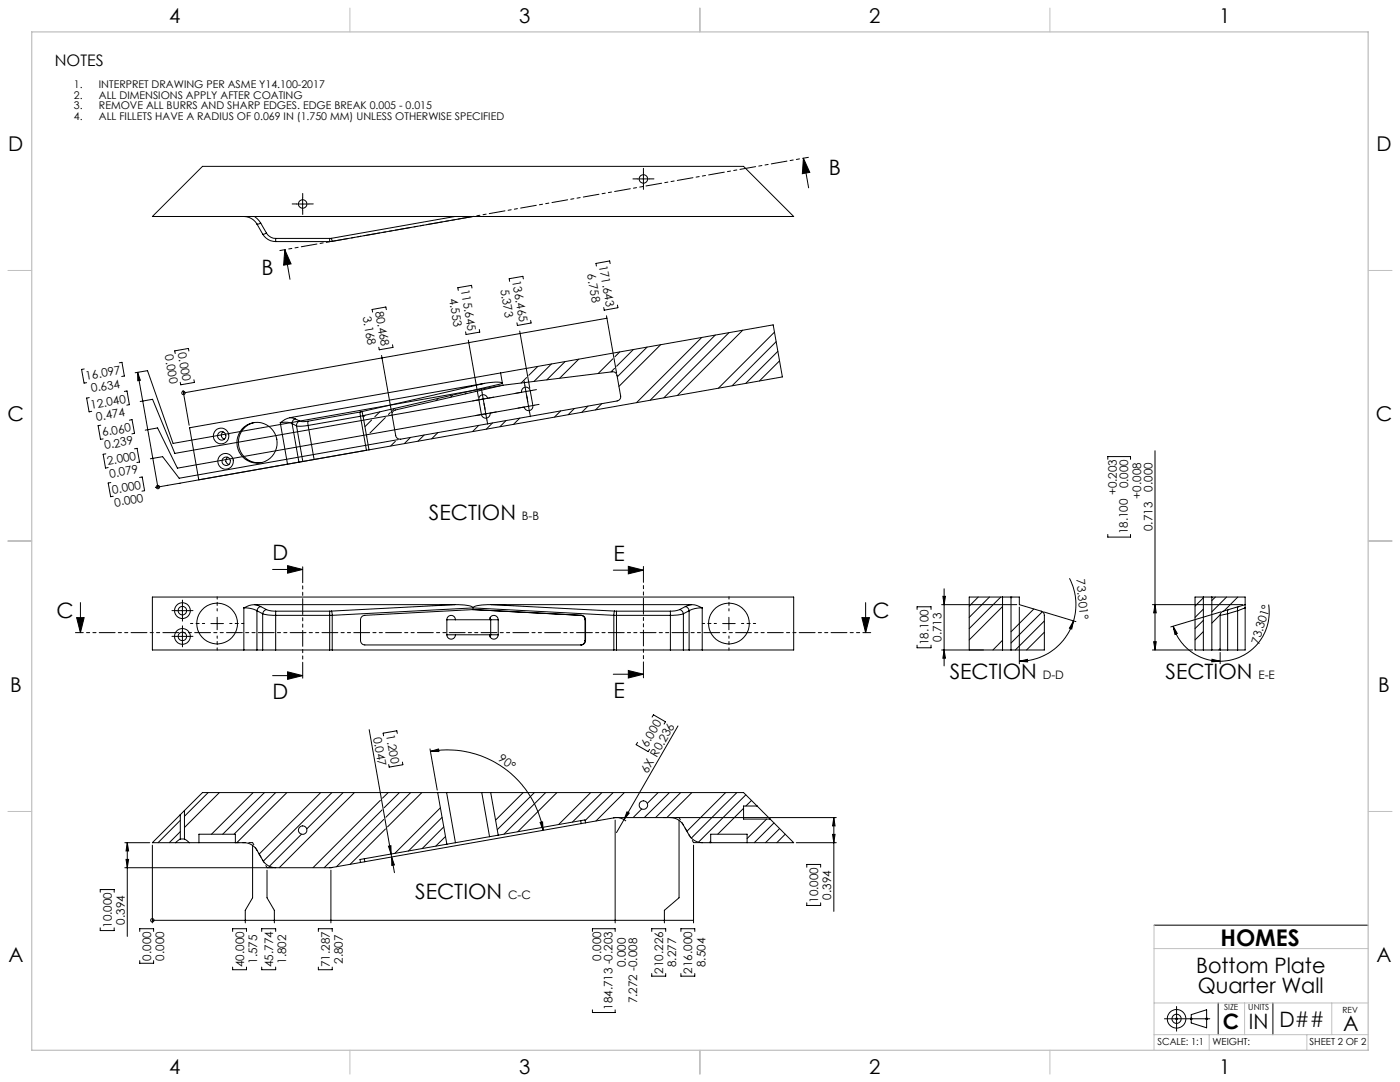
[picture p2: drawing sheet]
<svg xmlns="http://www.w3.org/2000/svg" width="559mm" height="432mm" viewBox="0 0 559 432" stroke-linecap="round" stroke-linejoin="round" font-family="sans-serif">
<g fill="none" stroke="#000" stroke-width=".4">
<path d="M120.8 78.9v5M254.3 71.4h5M256.8 68.9v5M320.7 63.1l2.5 5.7-2.9 .5zM320.7 63.1l2.1 11.9M60.8 86.4l20-20h216l20 20zM97.3 86.4a6.1 6.1 0 0 1 5.3 3M101.6 86.4l2.5 2.6M102.6 89.4l2.2 4M104.1 89l-1.5 .4M104.1 89l2.3 4M104.8 93.4a6 6 0 0 0 5.2 3"/>
<path d="M106.4 93a4.3 4.3 0 0 0 3.6 2.1M106.4 93l-1.6 .4M110 95.1v1.3M110 95.1h21.6M110 96.4h21.6M113.7 99.7l2.5 5.6-3 .5zM113.7 99.7l2 11.8M118.3 81.4h5M131.6 95.1v1.3M132.3 95.1l.3 1.2M132.3 95.1h-.7M132.6 96.3l-1 .1"/>
<path d="M181.6 86.4l-49.3 8.7M188.8 86.4l-56.2 9.9M188.4 114.9l-.2-1-5.5 .9 .2 1.1M208.9 111.3l-.2-1-5.5 .9 .2 1.1M243.5 105.2l-.2-1.1-5.4 1 .2 1.1M154.2 123.6l-.2-1.1-5.5 1 .2 1.1M156.7 137.6l.1 1-5.4 1-.2-1M186.9 135.7l4.1 22.9M191.3 131.5l.2 1-5.5 1-.2-1.1M207.4 132.1l4.1 22.8M211.8 127.9l.2 1-5.5 1-.2-1.1M242.1 126l4 22.8"/>
<path d="M242.3 127l-169.1 29.8M246.5 121.7l.1 1.1-5.4 1-.2-1.1M252.8 139.5l-6.7 6.7M258.3 138.5l-11.9 11.9M263.7 137.5l-16.6 16.7M280.1 134.7l-26 26M285.5 133.7l-26 26M291 132.8l-26 25.9M296.4 131.8l-26 26M309.1 132.5l-22.3 22.4M309.8 136.3l-17.6 17.7M33.6 147.2l-1 .2 .9 5.5 1.1-.2"/>
<path d="M35.6 158.7l-1 .2 1 5.5 1-.3M47.6 144.8l1.1-.2 .9 5.5-1 .1M49.6 156.2l1.1-.2 .9 5.5-1 .2M53.9 148.8l5-.9 10.2 29.1 130.6-23.1M54.9 148.6l1.1 3.2-1 .1zM54.9 148.6l8.1 45.8M73.1 155.8l2.4 13.9M73.2 156.8h.1M75.4 140.1l-.2-1-5.5 .9 .2 1.1M77.4 151.6l.2 1-5.5 1-.2-1.1M152.3 141.9l4 22.7M174.9 159l-.9 .9"/>
<path d="M180.6 157.8l-.8 .7M186.1 156.8l-.4 .4M192.4 156.8l.9 4.9M193.3 153a13.2 13.2 0 0 1 7.1-.1l.2 .2M193.3 153l-48.8 11.3M193.3 153l-77.6 13.7M193.6 159.1l-123.8 21.8-8.9-21.6-4.9 .9M195.3 158.8l-4.9 .9M199.8 148.8l-124.1 21.9 3.6 20.8M199.8 148.8l.8 4.3M199.8 148.8l108.8-19.2 3.7 20.8-165 29.1M200.6 153.1l-55.7 12.8"/>
<path d="M209.5 153.8l.4 2.4M209.9 156.2l-15.3 2.8a1.75 1.75 0 0 0-2-1.5 1.75 1.75 0 0 0-1.5 2.1l1.1 5.9a1.75 1.75 0 0 0 2 1.4 1.75 1.75 0 0 0 1.4-2l13.6-2.4a1.76 1.76 0 0 0 2.1 1.4 1.76 1.76 0 0 0 1.4-2.1l-1.1-5.9a1.76 1.76 0 0 0-2-1.4 1.76 1.76 0 0 0-1.4 2.1M209.9 156.2l.5 2.5M210.2 150.7l-2.2 2.2M210.5 159.7l.9 4.9M212.4 155.8l-2.5 .4M214.7 146.2l-3.6 3.6M220.1 145.2l-7 7M225.6 144.3l-7.3 7.3M231 143.3l-7.6 7.7M244.6 143.2l-5.9 5.9M245.3 147l-1.5 1.4"/>
<path d="M247.4 140.4l-1.9 1.9M310.5 140.2l-12.8 12.8M311.1 144l-8 8M40.2 169.7l-1 .2 .9 5.4 1.1-.1M51.6 167.7l1.1-.2 1 5.4-1.1 .2M53.7 179.1l1-.2 1 5.5-1.1 .2M89.1 172.4a1.6 1.6 0 0 0-.7 1.6 1.6 1.6 0 0 0 1.2 1.3M101.5 168.6a8.1 8.1 0 0 0-6.2 9.4 8.1 8.1 0 0 0 9 6.6M111.9 168.7l2.8-.2 1.9 .6M111.9 168.7l2.9 16.5 4.5-.8M115.7 166.7l2.1 .4M115.7 166.7l-2 .7-1.8 1.3"/>
<path d="M116.6 169.1l1.8 .9M116.6 169.1l2.7 15.3M117.8 167.1a1.82 1.82 0 0 0-1.2 2M117.8 167.1l1.8 .9M118.4 170l2.5 14.2M119.6 168l1 .3 2.3-.2M119.6 168a1.83 1.83 0 0 0-1.2 2M122.9 168.1l.1 1.7M123 169.8l-2.8 .3-1.8-.1M123 169.8l2.4 13.6-4.5 .8M143.8 164.4l.1 1.7M143.8 164.4l-20.9 3.7"/>
<path d="M143.9 166.1l2.4 13.6M143.9 166.1l-20.9 3.7M144.5 164.3l.4 1.6M144.5 164.3l-.7 .1M144.9 165.9l-1 .2M144.9 165.9l2.4 13.6M145.8 165.7l-.8 .8M146.3 179.7l-84.3 14.9M146.4 174l-.1 .1M147.3 179.5l-1 .2M148.3 167.6l-2.6 2.7M151.6 164.4l-2 2"/>
<path d="M153.8 166.7l-6.1 6.1M155.8 164.6l-.8 .8M157 164.1l.8-.5 42.9-9.9 43.6-5.3a1.7 1.7 0 0 1 2 1.4l1.4 8.2a1.71 1.71 0 0 1-1.4 2l-86.4 15.3a1.77 1.77 0 0 1-2-1.5l-1.4-8.5zM157.4 163l-.7 .8M157.8 176.1l-1.9 1.9M159 175.4l-87.5 15.5-6.6-8.7-4.9 .9M163.9 174.6l-2.5 2.4M169.3 173.6l-2.5 2.5M174.8 172.6l-2.5 2.5M191.1 169.8l-2.5 2.4M193.5 162.7l.8 4.9M194.6 165l-123.8 21.8-7.9-16-4.9 .9"/>
<path d="M196.4 164.7l-5 .9M196.6 168.8l-2.5 2.5M202 167.8l-2.5 2.5M207.5 166.9l-2.5 2.4M213.4 161.7l-4.9 .9M223.8 164l-2.5 2.4M229.3 163l-2.5 2.5M234.7 162.1l-2.5 2.4M240.2 161.1l-2.5 2.5M461 179.9v79.5M42.2 181.1l-1 .2 .9 5.5 1.1-.2M44.2 192.6l-1 .2 1 5.4 1-.2"/>
<path d="M55.7 190.5l1.1-.1 .9 5.4-1 .2M63 194.4h.1M90.8 182.5a1.59 1.59 0 0 0-.7 1.6 1.59 1.59 0 0 0 1.3 1.3M120.9 184.2l-1.6 .2M442.2 183.3v-1.1h9v1.1M442.2 213.3v1h9v-1M108.8 227.3h12M114.8 225.7l6 1.6-6 1.4zM244.8 227.5h12M250.8 226l6 1.5-6 1.5zM376.3 238h1.1l-.6 3.3zM376.8 234.9v30.8"/>
<path d="M390.5 238.3l-3.6 3.6M394.9 238.3l-8 8.1M399.5 238.3l-12.6 12.6M400.2 238.3h3.3M400.2 238.3h-13.3v21.1M400.2 238.3v21.1M403.5 238.3h3.4v3l8.7 2.6a1.79 1.79 0 0 1 1.2 1.7v13.8h-13.3M403.5 238.3v21.1M403.9 238.3l-.4 .4M426.9 230.8a22.7 22.7 0 0 1 1.6 17M480.3 238.3h3.4M480.3 238.3h-3.3v21.1h3.3"/>
<path d="M480.3 238.3v21.1M480.3 238.6l-3.3 3.3M483.7 238.3h13.3v3M483.7 238.3v21.1M485.1 238.3l-1.4 1.4M489.6 238.3l-5.9 5.9M494.1 238.3l-5.5 5.5M30.6 246.5h3l-1.5 6zM32.1 240.5v12M70.3 254h5M70.3 243.7h5M72.8 241.2v5"/>
<path d="M72.8 251.5v5M84.2 248.8h5M86.7 246.3v5M97.3 242.6l3 .3 2.3 .8M97.3 259.4h5.3M97.3 259.4h-36.5v-21.1h256v21.1h-36.5M97.3 242.6v16.8M101.6 241.3l2.5 .8M101.6 241.3l-2.2 .4-2.1 .9M101.6 241.3h80M102.6 259.4h2.2M102.6 243.7l2.2 1.2"/>
<path d="M102.6 243.7v15.7M104.1 242.1a1.88 1.88 0 0 0-1.5 1.6M104.1 242.1l2.3 1.2M104.8 244.9l2.2 .5 3 .2M104.8 259.4h5.2M104.8 244.9v14.5M106.4 243.3a1.99 1.99 0 0 0-1.6 1.6M106.4 243.3l3.6 .6M110 243.9v1.7M110 245.6v13.8M110 259.4h21.6M110 245.6h21.6"/>
<path d="M110 243.9h21.6M131.6 243.9v1.7M131.6 245.6h1M131.6 259.4h1M131.6 245.6v13.8M132.3 243.9h-.7M132.3 243.9l.3 1.7M132.6 245.6v13.8M132.6 259.4h112.4M178.4 247.3a1.71 1.71 0 0 1 1.7-1.7 1.71 1.71 0 0 1 1.7 1.7M178.4 253.3a1.71 1.71 0 0 0 1.7 1.8 1.71 1.71 0 0 0 1.7-1.8M178.4 253.3h17a1.73 1.73 0 0 0 1.7 1.8 1.73 1.73 0 0 0 1.8-1.8"/>
<path d="M178.4 247.3h17a1.73 1.73 0 0 1 1.7-1.7 1.73 1.73 0 0 1 1.8 1.7M178.4 247.3v6M181.6 241.3a14.1 14.1 0 0 1 7.1 1.1l.1 .2M181.6 241.3l-49.3 2.6M188.7 243.3h.2zM188.7 243.3l-43.1 2.3a1.82 1.82 0 0 0-1.7 1.7v8.3a1.81 1.81 0 0 0 1.7 1.8h86.4a1.81 1.81 0 0 0 1.7-1.8M188.7 243.3l43.4 2.3M188.8 242.6l-56.2 3M188.8 242.6l56.2 3M195.6 246.5l.3 .8M195.9 253.3l-.3 .9M195.9 247.3h3"/>
<path d="M195.9 253.3h3M195.9 247.3v6M196 241.3a14.1 14.1 0 0 0-7.1 1.1l-.1 .2M196 241.3h80M196 241.3l49.3 2.6M198.9 247.3v6M232.1 245.6a1.82 1.82 0 0 1 1.6 1.7M232.1 245.6h-.3a1.82 1.82 0 0 1 1.7 1.7M233.5 255.6a1.81 1.81 0 0 1-1.7 1.8M233.5 247.3h.2M233.5 247.3v8.3M233.5 255.6h.2"/>
<path d="M233.7 247.3v8.3M245 245.6h1.1M245 259.4h1.1M245 245.6v13.8M245.3 243.9h.8M245.3 243.9l-.3 1.7M246.1 243.9v1.7M246.1 259.4h21.5M246.1 245.6h21.5M246.1 243.9h21.5M246.1 245.6v13.8M267.6 243.9v1.7"/>
<path d="M267.6 259.4h5.2M267.6 245.6v13.8M271.3 243.3l-3.7 .6M271.3 243.3a1.99 1.99 0 0 1 1.5 1.6M272.8 244.9l-2.2 .5-3 .2M272.8 259.4h2.3M272.8 244.9v14.5M273.5 242.1a1.88 1.88 0 0 1 1.6 1.6M273.5 242.1l-2.2 1.2M275.1 259.4h5.2M275.1 243.7v15.7M275.1 243.7l-2.3 1.2"/>
<path d="M276 241.3l-2.5 .8M276 241.3l2.2 .4 2.1 .9M280.3 242.6l-3 .3-2.2 .8M280.3 242.6v16.8M288.4 248.8h5M290.9 246.3v5M344 246.5h3l-1.5 6zM345.5 240.5v12M366 243.2v-1.1h5.6v1.1M366 257.5v1h5.6v-1M375.8 241.3h30M375.8 259.4h24.4"/>
<path d="M376.8 259.4l.6 3.3h-1.1zM400.2 255.5l-3.9 3.9M400.2 242.1l-13.3 13.3M400.2 259.4h3.3M406.9 242.3v22.6M412.6 243l-9.1 9.1M416.1 244.1l-12.6 12.5M416.6 244.2l12.8 3.9M416.8 247.8l-11.5 11.6M416.8 252.3l-7 7.1M428.5 247.8l-.7 3.2-.9-.3zM428.5 247.8a22.5 22.5 0 0 1-21.6 16.1"/>
<path d="M460 241.3h36M460 259.4h16M460.5 256.1h1l-.5 3.3zM461 241.3l.5 3.3h-1zM468.2 249.9l1.7 2.9-.9 .4zM468.2 249.9a19.6 19.6 0 0 0 18.8 14M480.3 259.4h3.4M480.3 252.1l-3.3 3.3M480.3 243.1l-3.3 3.3M480.3 247.6l-3.3 3.3M483.7 259.4h3.3M487 259.4h3"/>
<path d="M487 245.6v13.8M487 258.8l-.6 .6M487 245.4l-3.3 3.3M487.3 244.2l-20 6M490 244.9l-3 .7M490 259.4h4M490 244.9v14.5M490.4 243.3l-.4 .5v1.1M494 243.7l-4 1.2M494 243.7v15.7M494.4 242.1l-.4 .5v1.1M497 241.3l-8.8 2.6a1.79 1.79 0 0 0-1.2 1.7"/>
<path d="M497 242.6l-3 1.1M497 241.3v1.3M497 242.6v16.8h-3M506.4 241.3a19.6 19.6 0 0 1-19.4 22.6M108.8 269.6h12M114.8 268.1l6 1.5-6 1.5zM244.8 269.1h12M250.8 267.6l6 1.5-6 1.5zM406.9 263.9l3.2-.8 .1 1.1zM483.8 263.1l3.2 .8-3.3 .2zM487 260.4v4.5M147.4 291.2l8.9 50.8"/>
<path d="M158.6 292.7l-.2-1.1-5.5 1 .2 1.1M171.6 298.9l2.9 16.4M171.8 299.9l3.2-1 .2 1zM171.8 299.9a38.8 38.8 0 0 1 45 31.5M254.5 296.3l-.6 .9 4.8 2.8 .6-1M260.3 286.2l.5-.9 4.8 2.7-.5 1M270.6 289.7l-21.5 37.4M83.1 316.3l-9.5 9.5M87.6 316.3l-14 13.9M101 316.3l-16.6 16.6M105.6 316.3l-16.7 16.6M110 316.3l-16.6 16.6"/>
<path d="M114.5 316.3l-20 20M128 316.3l-24.6 24.6M132.5 316.3l-27.4 27.4M136.9 316.3l-14.5 14.5M141.5 316.3l-30.1 30M151.8 319.4l-26.9 26.9M154.9 316.3l-2.2 2.2M159.4 316.3l-6 6M160.6 304.1l.2 1.1-5.5 .9-.1-1M163.9 316.3l-9.9 9.8M168.4 316.3l-13.7 13.7M174.7 316.3h3.6"/>
<path d="M174.7 316.3l3.7 20.6M174.7 316.3h-93.9l-7.2 7.2M178.3 316.3h14M178.3 316.3l3.5 20M192.3 316.3h3.6M192.3 316.3l3.1 17.6M195.9 316.3l3 17M195.9 316.3h100.9l5.4 5.4M208.8 316.3l-11 11M213.3 316.3l-14.8 14.8M217.8 316.3l-16.6 16.6M222.3 316.3l-15.6 15.6"/>
<path d="M235.8 316.3l-12.8 12.7M240.2 316.3l-11.7 11.8M244.7 316.3l-11.2 11.2M249.2 316.3l-11.3 11.3M262.7 316.3l-4.3 4.3M267.2 316.3l-10 10M271.7 316.3l-10 10M276.2 316.3l-10 10M289.6 316.3l-15.4 15.5M294.1 316.3l-18.2 18.2M297.7 317.2l-18.9 18.9M300 319.4l-2.3 2.3"/>
<path d="M49.8 336.3h10M50.8 336.3l.5 3.3h-1zM50.8 336.3v37.4M60.8 337.3v31M70 336.3h5.6M72 334.8h1.6M72 334.8l-2 1.5M72 325.1l-11.2 11.2h9.2M72 325.1v9.7M72 327.4l-8.9 8.9M72 331.9l-4.4 4.4M73.6 334.8l2 1.5"/>
<path d="M73.6 323.5l-1.6 1.6M73.6 323.5v11.3M75.6 336.3h3.8M79.4 336.3h14.5M79.4 336.3v-3.4h14.5v3.4M93.9 336.3a11.6 11.6 0 0 1 5.7 .4l2.5 1.9 2.7 4.7a6 6 0 0 0 5.2 3h22l11.9-2.1M100.8 337.3v21l-2.9 5v5M120.3 332.9l-12.8 12.8M152.5 323.2l-23.1 23.1M153.2 327l-18.9 18.9M153.8 330.8l-14.1 14.1M155 337.7l1-.2 .1 3.3z"/>
<path d="M175.8 322.4l-18.2 18.2M176.5 326.2l-13.5 13.4M177.1 330l-8.6 8.7M177.8 333.8l-3.9 3.9M178.4 336.9l-34.7 6.1 .2 1.2M181.8 336.3l-3.4 .6M195.4 333.9l-13.6 2.4M198.9 333.3l-3.5 .6M215.6 328.2l1-.2 .2 3.4zM231.8 327.5l.2 1.2M232 328.7l-86.4 15.2M233.7 328.4l11.9-2.1h22a6 6 0 0 1 5.2 3l2.3 4a6.1 6.1 0 0 0 5.2 3h3.4"/>
<path d="M233.7 328.4l-1.7 .3M233.7 328.4l-.2-1.2-34.6 6.1M245.5 327.3v41M247 326.4l1.7 .5 1.2 .8M249.1 327.1l-3 5.2M250.3 324l.8 .5-2 2.6zM256.1 322.9l-3.4 3.4M268.6 326.3h65.2M271 327.3v31l-5.8 5v5M276.8 337.3v31M283.7 335.7l-.6 .6M283.7 336.3h14.5"/>
<path d="M283.7 336.3v-3.4h14.5v3.4M296.8 322.6l-10.3 10.3M302.2 321.7l5.2 5.2M302.2 321.7h-5.4v5.2h10.6M306 326.9l-7.8 7.7M307.4 326.9l9.4 9.4h-18.6M308.9 328.4l-7.8 7.9M311.2 330.7l-5.7 5.6M313.4 332.9l-3.3 3.4M317.8 336.3h16M332.3 333h1l-.5 3.3zM332.8 326.3v37.4"/>
<path d="M332.8 326.3l.5 3.3h-1zM40 356.1v-1.1h5.6v1.1M49.8 346.3h59.2M50.3 343h1l-.5 3.3zM106.6 347.3v11l2.9 5v5M132.1 347.3v21M145.4 342.7l.2 1.2M145.6 343.9l-1.7 .3M156.3 342l1.1 6.3M156.3 342l1.1 3.2-1 .2zM322 346.1v-1.1h5.6v1.1M40 370.3v1.1h5.6v-1.1"/>
<path d="M55.8 371.7v-1.1h5.5v1.1M60.8 367.3h.1M60.8 367.3h216M92.9 371.7v-1.1h5.5v1.1M104.5 371.7v-1.1h5.5v1.1M127.1 371.7v-1.1h5.5v1.1M236.5 371.7v-1.1h9v1.1M260.1 371.7v-1.1h5.6v1.1M271.8 371.7v-1.1h5.5v1.1M322 360.3v1.1h5.6v-1.1M460.6 369.2h85.5M55.8 383.4v1h5.5v-1"/>
<path d="M92.9 385.9v1.1h5.5v-1.1M104.5 385.9v1.1h5.5v-1.1M127.1 385.9v1.1h5.5v-1.1M260.1 388.5v1.1h5.6v-1.1M271.8 388.5v1.1h5.5v-1.1M236.5 403v1.1h9v-1.1M464.8 406.6h18.1M469.3 406.2l.7 .7M469.6 401.7v9.8M470 406.2l-.7 .7M475.1 406.2l.7 .7M475.5 404.9l6.1-1.9v7.2l-6.1-2z"/>
<path d="M475.8 406.2l-.7 .7M481.3 406.2l.7 .7M482 406.2l-.7 .7M486.2 400.3v12.6M508.1 400.3v12.6"/>
<circle cx="256.8" cy="71.4" r="1.7"/>
<circle cx="120.8" cy="81.4" r="1.71"/>
<circle cx="73.2" cy="156.8" r=".68"/>
<circle cx="88.2" cy="174" r="3.1"/>
<circle cx="88.5" cy="173.9" r="1.68"/>
<circle cx="102.5" cy="176.7" r="8.1"/>
<circle cx="63" cy="194.4" r=".67"/>
<circle cx="90" cy="184.1" r="3.1"/>
<circle cx="90.3" cy="184.1" r="1.68"/>
<circle cx="72.8" cy="254" r="1.71"/>
<circle cx="72.8" cy="254" r="3.2"/>
<circle cx="72.8" cy="243.7" r="3.2"/>
<circle cx="72.8" cy="243.7" r="1.7"/>
<circle cx="86.7" cy="248.8" r="8.1"/>
<circle cx="291" cy="248.8" r="8.1"/>
<circle cx="120.8" cy="331.3" r="1.69"/>
<circle cx="256.8" cy="321.3" r="1.71"/>
<circle cx="60.8" cy="367.3" r=".68"/>
<circle cx="469.6" cy="406.6" r="1.83"/>
<circle cx="469.6" cy="406.6" r="3.7"/>
</g>
<g fill="none" stroke="#000" stroke-width=".4" stroke-dasharray="15.2 1.3 1.3 1.3">
<path d="M120.8 78.9v-1.7M254.3 71.4h-1.7M256.8 68.9v-1.7M256.8 73.9v1.7M259.3 71.4h1.7M118.3 81.4h-1.7M120.8 83.9v1.7M123.3 81.4h1.7M190.4 159.7l-1.7 .3M192.4 156.8l-.3-1.8M195.3 158.8l1.8-.3M200.3 153.8l.4-.1"/>
<path d="M200.7 153.7h.3M207.5 156.7l-1.8 .3M209.5 153.8l-.3-1.8M210.4 158.7l.3 1.7M210.5 159.7l-.3-1.8M212.4 155.8l1.7-.3M191.5 165.6l-1.8 .3M193.3 161.7l.3 1.7M193.5 162.7l-.3-1.8M194.3 167.6l.4 1.7M196.4 164.7l1.7-.3M208.5 162.5l-1.7 .4"/>
<path d="M211.4 164.6l.3 1.7M213.4 161.7l1.8-.3M70.3 254h-1.7M70.3 243.7h-1.7M72.8 251.5v-1.7M72.8 256.5v1.7M72.8 241.2v-1.7M72.8 246.2v1.7M75.3 254h1.7M75.3 243.7h1.7M245 326.4l.5-.1M245.5 326.3h1.6"/>
<path d="M276.8 336.3h3.5M106.6 346.3h3.5M131.6 346.3h.5M132.1 346.3l.5-.1"/>
</g>
<path d="M81.7 248.8h-5.7M86.7 243.8v-5.6M86.7 253.8v5.7M91.7 248.8h5.6M286 248.8h-5.7M291 243.8v-5.6M291 253.8v5.7M296 248.8h5.6M100.8 336.3l2.9 5M271.1 326.3l2.8 5M273.9 331.3l2.9 5M103.7 341.3l2.9 5" fill="none" stroke="#000" stroke-width=".4" stroke-dasharray="15.2 1.3 1.3 1.3" stroke-dashoffset="14.3"/>
<path d="M347.5 252.5h-317.4" fill="none" stroke="#000" stroke-width=".4" stroke-dasharray="6.3 1.3 1.3 1.3 1.3 1.3" stroke-dashoffset="3.2"/>
<path d="M120.8 225.2v46.4" fill="none" stroke="#000" stroke-width=".4" stroke-dasharray="6.3 1.3 1.3 1.3 1.3 1.3" stroke-dashoffset="-1"/>
<path d="M256.8 225.5v45.5" fill="none" stroke="#000" stroke-width=".4" stroke-dasharray="6.3 1.3 1.3 1.3 1.3 1.3" stroke-dashoffset="-.5"/>
<path d="M322.7 62.8l-211 37.2" fill="none" stroke="#000" stroke-width=".4" stroke-dasharray="6.3 1.3 1.3 1.3 1.3 1.3" stroke-dashoffset="4"/>
<path d="M94 336.3h6.8" fill="none" stroke="#000" stroke-width=".4" stroke-dasharray="15.2 1.3 1.3 1.3" stroke-dashoffset="13.7"/>
<path d="M264.8 326.3h6.3" fill="none" stroke="#000" stroke-width=".4" stroke-dasharray="15.2 1.3 1.3 1.3" stroke-dashoffset="14"/>
<g fill="none" stroke="#c0c0c0" stroke-width=".4">
<path d="M139.7 3.2v9.5M279.4 3.2v9.5M419.1 3.2v9.5M3.1 107.9h9.6M546.1 107.9h9.5M3.1 215.9h9.6M546.1 215.9h9.5M3.1 323.8h9.6M546.1 323.8h9.5M460.6 369.2v49.9M460.6 378.6h85.5M139.7 419.1v9.6"/>
<path d="M279.4 419.1v9.6M419.1 419.1v9.6M460.6 412.9h85.5M460.6 400.3h85.5M482.6 412.9v6.2M496.8 400.3v12.6M521.6 412.9v6.2M531.6 400.3v12.6"/>
</g>
<path d="M12.7 12.7h533.4v406.4h-533.4z" fill="none" stroke="#c0c0c0" stroke-width=".5"/>
<g fill="#000">
<path d="M54.9 148.6l1.1 3.2-1 .1zM250.3 324l.8 .5-2 2.6z"/>
<path d="M114.8 225.7l6 1.6-6 1.4zM114.8 268.1l6 1.5-6 1.5zM250.8 226l6 1.5-6 1.5zM250.8 267.6l6 1.5-6 1.5zM320.7 63.1l2.5 5.7-2.9 .5zM113.7 99.7l2.5 5.6-3 .5z"/>
<path d="M344 246.5h3l-1.5 6zM30.6 246.5h3l-1.5 6z"/>
<path d="M468.2 249.9l1.7 2.9-.9 .4zM483.8 263.1l3.2 .8-3.3 .2z"/>
<path d="M406.9 263.9l3.2-.8 .1 1.1zM428.5 247.8l-.7 3.2-.9-.3z"/>
<path d="M50.8 336.3l.5 3.3h-1zM50.3 343h1l-.5 3.3zM332.8 326.3l.5 3.3h-1zM332.3 333h1l-.5 3.3zM376.3 238h1.1l-.6 3.3zM376.8 259.4l.6 3.3h-1.1zM461 241.3l.5 3.3h-1zM460.5 256.1h1l-.5 3.3z"/>
<path d="M215.6 328.2l1-.2 .2 3.4zM171.8 299.9l3.2-1 .2 1z"/>
<path d="M155 337.7l1-.2 .1 3.3zM156.3 342l1.1 3.2-1 .2z"/>
</g>
<text font-size="9.2" x="487.1" y="377.4">HOMES</text>
<g font-size="8.5">
<text x="330.8" y="69.9">B</text>
<text x="104.3" y="109.8">B</text>
<text x="171.2" y="207.5">SECTION</text>
<text x="108.8" y="223.6">D</text>
<text x="244.8" y="223.8">E</text>
<text x="22.6" y="246.7">C</text>
<text x="348.3" y="246.7">C</text>
<text x="379.1" y="271">SECTION</text>
<text x="465.2" y="271">SECTION</text>
<text x="108.8" y="279.1">D</text>
<text x="244.8" y="278.5">E</text>
<text x="165.7" y="358.8">SECTION</text>
<text x="477.4" y="388.3">Bottom Plate</text>
<text x="478.1" y="396.4">Quarter Wall</text>
<text x="488" y="410.8">C</text>
<text x="498.5" y="410.8">IN</text>
<text x="510.8" y="409.8">D##</text>
<text x="536.1" y="411.3">A</text>
</g>
<g font-size="8.1">
<text x="67.6" y="9.3">4</text>
<text x="207.3" y="9.3">3</text>
<text x="347" y="9.3">2</text>
<text x="486.7" y="9.3">1</text>
<text x="3.3" y="60.1">D</text>
<text x="549.4" y="60.1">D</text>
<text x="3" y="168">C</text>
<text x="549.1" y="168">C</text>
<text x="4" y="276">B</text>
<text x="550.1" y="276">B</text>
<text x="3.3" y="383.9">A</text>
<text x="549.4" y="383.9">A</text>
<text x="67.6" y="428.4">4</text>
<text x="207.3" y="428.4">3</text>
<text x="347" y="428.4">2</text>
<text x="486.7" y="428.4">1</text>
</g>
<text font-size="6.3" x="21.9" y="26.5">NOTES</text>
<g font-size="4.7">
<text x="239.1" y="106" transform="rotate(80 239.1 106)">171.643</text>
<text x="204.4" y="112.1" transform="rotate(80 204.4 112.1)">136.465</text>
<text x="234.4" y="109.4" transform="rotate(80 234.4 109.4)">6.758</text>
<text x="179.2" y="119.2" transform="rotate(80 179.2 119.2)">4.553</text>
<text x="183.9" y="115.7" transform="rotate(80 183.9 115.7)">115.645</text>
<text x="199.7" y="115.5" transform="rotate(80 199.7 115.5)">5.373</text>
<text x="149.7" y="124.4" transform="rotate(80 149.7 124.4)">80.468</text>
<text x="144.8" y="126.5" transform="rotate(80 144.8 126.5)">3.168</text>
<text x="65.8" y="141.8" transform="rotate(80 65.8 141.8)">0.000</text>
<text x="70.9" y="140.9" transform="rotate(80 70.9 140.9)">0.000</text>
<text x="34.4" y="151.7" transform="rotate(-10 34.4 151.7)">16.097</text>
<text x="36.6" y="156.6" transform="rotate(-10 36.6 156.6)">0.634</text>
<text x="36.4" y="163.1" transform="rotate(-10 36.4 163.1)">12.040</text>
<text x="38.6" y="168.1" transform="rotate(-10 38.6 168.1)">0.474</text>
<text x="41" y="174.1" transform="rotate(-10 41 174.1)">6.060</text>
<text x="41.9" y="179.3" transform="rotate(-10 41.9 179.3)">0.239</text>
<text x="43" y="185.6" transform="rotate(-10 43 185.6)">2.000</text>
<text x="43.9" y="190.7" transform="rotate(-10 43.9 190.7)">0.079</text>
<text x="45" y="197" transform="rotate(-10 45 197)">0.000</text>
<text x="445.7" y="197.7" transform="rotate(-90 445.7 197.7)">+0.203</text>
<text x="450.2" y="194.9" transform="rotate(-90 450.2 194.9)">0.000</text>
<text x="460" y="196.2" transform="rotate(-90 460 196.2)">0.000</text>
<text x="46" y="202.2" transform="rotate(-10 46 202.2)">0.000</text>
<text x="455.5" y="199" transform="rotate(-90 455.5 199)">+0.008</text>
<text x="208.3" y="207.5">B-B</text>
<text x="450.2" y="213.3" transform="rotate(-90 450.2 213.3)">18.100</text>
<text x="460" y="212" transform="rotate(-90 460 212)">0.713</text>
<text x="429.6" y="231.1" transform="rotate(85 429.6 231.1)">73.301°</text>
<text x="370.6" y="257.4" transform="rotate(-90 370.6 257.4)">18.100</text>
<text x="375.8" y="256.1" transform="rotate(-90 375.8 256.1)">0.713</text>
<text x="502.5" y="257.3" transform="rotate(-73 502.5 257.3)">73.301°</text>
<text x="416.2" y="271">D-D</text>
<text x="502.3" y="271">E-E</text>
<text x="154.1" y="293.5" transform="rotate(80 154.1 293.5)">1.200</text>
<text x="149" y="294.4" transform="rotate(80 149 294.4)">0.047</text>
<text x="258.4" y="298.5" transform="rotate(-60 258.4 298.5)">6.000</text>
<text x="198.5" y="303.4" transform="rotate(35 198.5 303.4)">90°</text>
<text x="258.5" y="308.8" transform="rotate(-60 258.5 308.8)">6X R0.236</text>
<text x="202.8" y="358.8">C-C</text>
<text x="331.8" y="359" transform="rotate(-90 331.8 359)">0.394</text>
<text x="326.6" y="360.3" transform="rotate(-90 326.6 360.3)">10.000</text>
<text x="44.6" y="370.3" transform="rotate(-90 44.6 370.3)">10.000</text>
<text x="49.8" y="369" transform="rotate(-90 49.8 369)">0.394</text>
<text x="60.3" y="383.3" transform="rotate(-90 60.3 383.3)">0.000</text>
<text x="65.6" y="383.3" transform="rotate(-90 65.6 383.3)">0.000</text>
<text x="240" y="383.3" transform="rotate(-90 240 383.3)">0.000</text>
<text x="97.4" y="385.9" transform="rotate(-90 97.4 385.9)">40.000</text>
<text x="102.6" y="384.6" transform="rotate(-90 102.6 384.6)">1.575</text>
<text x="109" y="385.9" transform="rotate(-90 109 385.9)">45.774</text>
<text x="114.3" y="384.6" transform="rotate(-90 114.3 384.6)">1.802</text>
<text x="131.6" y="385.9" transform="rotate(-90 131.6 385.9)">71.287</text>
<text x="136.8" y="384.6" transform="rotate(-90 136.8 384.6)">2.807</text>
<text x="249.8" y="385.9" transform="rotate(-90 249.8 385.9)">0.000</text>
<text x="264.7" y="388.5" transform="rotate(-90 264.7 388.5)">210.226</text>
<text x="269.9" y="385.9" transform="rotate(-90 269.9 385.9)">8.277</text>
<text x="276.3" y="388.5" transform="rotate(-90 276.3 388.5)">216.000</text>
<text x="281.6" y="385.9" transform="rotate(-90 281.6 385.9)">8.504</text>
<text x="254.3" y="400.4" transform="rotate(-90 254.3 400.4)">7.272 -0.008</text>
<text x="244.5" y="403" transform="rotate(-90 244.5 403)">184.713 -0.203</text>
</g>
<g font-size="4.2">
<text x="29.5" y="35.2">1.</text>
<text x="39.5" y="35.2">INTERPRET DRAWING PER ASME Y14.100-2017</text>
<text x="29.5" y="39.4">2.</text>
<text x="39.5" y="39.4">ALL DIMENSIONS APPLY AFTER COATING</text>
<text x="29.5" y="43.5">3.</text>
<text x="29.5" y="47.7">4.</text>
<text x="39.5" y="43.5">REMOVE ALL BURRS AND SHARP EDGES. EDGE BREAK 0.005 - 0.015</text>
<text x="39.5" y="47.7">ALL FILLETS HAVE A RADIUS OF 0.069 IN (1.750 MM) UNLESS OTHERWISE SPECIFIED</text>
</g>
<g font-size="3.9">
<text x="462" y="417.1">SCALE: 1:1</text>
<text x="484" y="417.1">WEIGHT:</text>
<text x="522.7" y="417.1">SHEET 2 OF 2</text>
</g>
<g font-size="3.4">
<text x="488.6" y="403">SIZE</text>
<text x="498.2" y="403">UNITS</text>
<text x="535.9" y="404.1">REV</text>
</g>
</svg>
